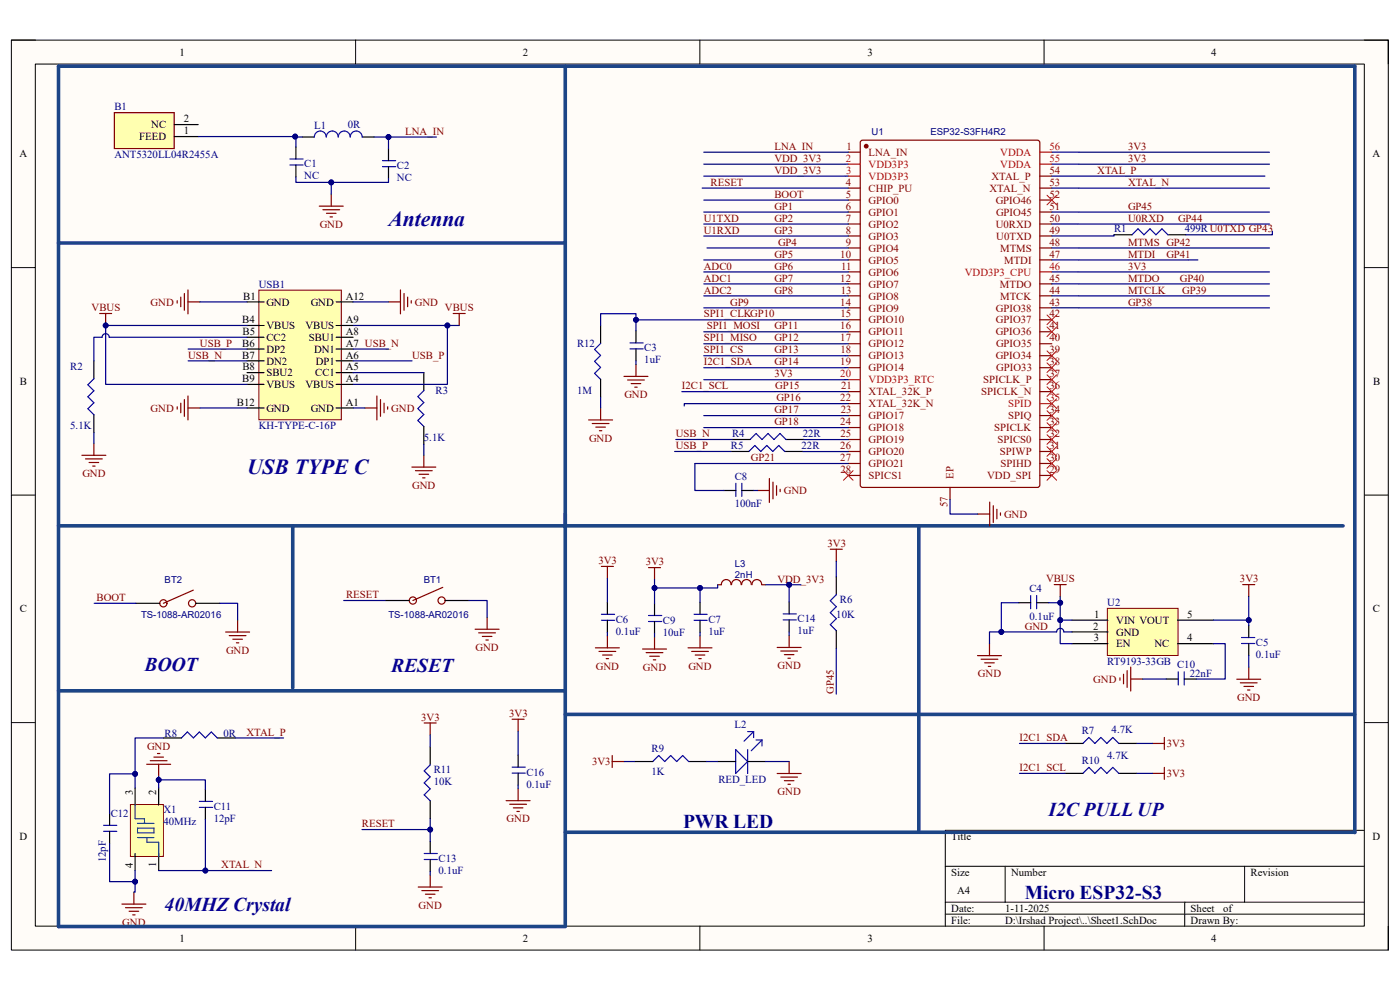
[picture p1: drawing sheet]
<svg xmlns="http://www.w3.org/2000/svg" width="297mm" height="210mm" viewBox="0 0 297 210" stroke-linecap="round" stroke-linejoin="round" font-family="sans-serif">
<path d="M2.4 8.5h292.1v193h-292.1z" fill-rule="evenodd" fill="#fffcf8"/>
<path d="M2.4 8.5h292.1v193h-292.1z" fill="none" stroke="#000" stroke-width=".21"/>
<path d="M7.5 13.6h281.9v182.9h-281.9z" fill-rule="evenodd" fill="#fffcf8"/>
<g fill="none" stroke="#000" stroke-width=".21">
<path d="M2.4 8.5h5.1M7.5 13.6h281.9v182.9h-281.9zM75.4 8.5v5.1M148.5 8.5v5.1M221.5 8.5v5.1M289.4 8.5h5.1v5.1M2.4 56.8h5.1M289.4 56.8h5.1M2.4 105h5.1M289.4 105h5.1M2.4 153.3h5.1M289.4 153.3h5.1"/>
<path d="M289.4 176.1h-88.9v20.4M75.4 196.5v5M148.5 196.5v5M200.5 183.8h88.9M200.5 191.4h88.9M200.5 193.9h88.9M213.2 183.8v7.6M221.5 196.5v5M251.3 191.4v5.1M264 183.8v7.6M294.5 196.5v5"/>
</g>
<path d="M182.6 30l.4-.3h37.1l.4 .3 .1 72.9-.3 .4-37.3 .1-.4-.3z" fill="none" stroke="#800" stroke-width=".25"/>
<circle cx="183.8" cy="31" r=".38" fill="#800"/>
<g fill="none" stroke="#800" stroke-width=".25">
<path d="M180 32.3h2.5M180 39.9h2.5M220.6 39.9h2.5M220.6 37.4h2.5M180 42.4h2.5M180 45h2.5M180 47.5h2.5M180 50.1h2.5M180 52.6h2.5M180 55.1h2.5M180 57.7h2.5M220.6 42.4h2.5"/>
<path d="M220.6 45h2.5M220.6 47.5h2.5M220.6 50.1h2.5M220.6 52.6h2.5M220.6 55.1h2.5M180 60.2h2.5M180 62.8h2.5M180 65.3h2.5M180 67.8h2.5M180 70.4h2.5M180 72.9h2.5M180 75.5h2.5"/>
<path d="M180 78h2.5M220.6 60.2h2.5M220.6 62.8h2.5M220.6 65.3h2.5M220.6 67.8h2.5M220.6 70.4h2.5M220.6 72.9h2.5M220.6 75.5h2.5M220.6 78h2.5M180 83.1h2.5M180 85.6h2.5M180 88.2h2.5"/>
<path d="M180 90.7h2.5M180 93.2h2.5M180 95.8h2.5M180 98.3h2.5M220.6 83.1h2.5M220.6 88.2h2.5M220.6 90.7h2.5M220.6 93.2h2.5M220.6 95.8h2.5M220.6 98.3h2.5M220.6 80.5h2.5M180 100.9h2.5"/>
<path d="M201.5 103.4v2.5M220.6 100.9h2.5M41 125.2l-6.3 2.8M93.9 124.6l-6.3 2.8"/>
<circle cx="183.8" cy="31" r=".38"/>
<circle cx="34.7" cy="128" r=".76"/>
<circle cx="40.8" cy="128" r=".76"/>
<circle cx="87.6" cy="127.4" r=".76"/>
<circle cx="93.7" cy="127.4" r=".76"/>
</g>
<path d="M180 34.8h2.5M180 37.4h2.5M220.6 34.8h2.5M220.6 32.3h2.5M220.6 57.7h2.5M180 80.5h2.5M220.6 85.6h2.5" fill="none" stroke="#f00" stroke-width=".25"/>
<g fill="none" stroke="#00f" stroke-width=".25">
<path d="M61.5 35h2.8M61.5 33.7h2.8M66.7 29.1a1.27 1.27 0 0 1 1.3-1.3 1.27 1.27 0 0 1 1.2 1.3 1.27 1.27 0 0 1 1.3-1.3 1.27 1.27 0 0 1 1.3 1.3 1.27 1.27 0 0 1 1.2-1.3 1.27 1.27 0 0 1 1.3 1.3 1.27 1.27 0 0 1 1.3-1.3 1.27 1.27 0 0 1 1.2 1.3M81.1 35.4h2.8M81.1 34.1h2.8M158.9 95.8l1.2-1.3 1.3 1.3 1.3-1.3 1.3 1.3 1.2-1.3 1.3 1.3M159.1 93.2l1.3-1.2 1.3 1.2 1.2-1.2 1.3 1.2 1.3-1.2 1.2 1.2M127.6 131.6h2.8M127.6 130.3h2.8M137.6 131.8h2.8M137.6 130.6h2.8M147.2 131.6h2.8"/>
<path d="M147.2 130.3h2.8M229.7 157.7l1.3-1.3 1.3 1.3 1.3-1.3 1.2 1.3 1.3-1.3 1.3 1.3M91.3 162.3l-1.3 1.2 1.3 1.3-1.3 1.3 1.3 1.2-1.3 1.3 1.3 1.3M229.7 164.1l1.3-1.3 1.3 1.3 1.3-1.3 1.2 1.3 1.3-1.3 1.3 1.3M90 182.3h2.8M90 181.1h2.8"/>
</g>
<g fill="none" stroke="#000" stroke-width=".25">
<path d="M62.8 31.2v2.5M62.8 35v2.5M64.1 29.1h2.6M76.8 29.1h2.6M82.4 31.5v2.6M82.4 35.4v2.5M155.1 95.8h3.8M155.3 93.2h3.8M166.5 95.8h3.8M166.7 93.2h3.9M28.8 128h5.1M41.5 128h5.1"/>
<path d="M81.7 127.4h5.1M94.4 127.4h5.1M128.9 127.8v2.5M128.9 131.6v2.5M138.9 128v2.6M138.9 131.8v2.6M148.5 127.8v2.5M148.5 131.6v2.5M91.3 158.5v3.8M225.9 157.7h3.8M237.4 157.7h3.8M91.3 169.9v3.8"/>
<path d="M91.3 178.5v2.6M225.9 164.1h3.8M237.4 164.1h3.8M91.3 182.3v2.6"/>
</g>
<g fill="none" stroke="#800000" stroke-width=".25">
<path d="M67.7 43.7h5.1M68.5 44.5h3.6M69.3 45.3h2M70 46h.5M70.3 41.2v2.5M47.9 134.1h5M48.6 134.8h3.6M49.4 135.6h2M50.2 136.4h.5M50.4 131.5v2.6M100.8 133.5h5.1M101.6 134.2h3.5"/>
<path d="M102.3 135h2.1M103.1 135.8h.5M103.3 130.9v2.6M126.3 137.4h5.1M127.1 138.2h3.5M127.6 120.2h2.5M127.8 139h2.1M128.6 139.7h.5M128.9 120.2v2.5M128.9 134.9v2.5M136.3 137.7h5.1M137.1 138.5h3.5"/>
<path d="M137.6 120.4h2.5M137.8 139.2h2.1M138.6 140h.5M138.9 120.4v2.6M138.9 135.1v2.6M146 137.4h5.1M146.7 138.2h3.6M147.5 139h2M148.3 139.7h.5M148.5 134.9v2.5M33.4 159.9h.5M90 153.4h2.5"/>
<path d="M91.3 153.4v2.5M244.5 157.7h2.5M247 156.4v2.6M31.1 162.1h5.1M31.9 161.4h3.5M32.6 160.6h2.1M33.7 162.1v2.6M244.5 164.1h2.5M247 162.8v2.5M88.7 188.2h5.1M89.5 188.9h3.5M90.3 189.7h2"/>
<path d="M91 190.5h.5M91.3 185.6v2.6"/>
</g>
<path d="M119.9 14v182.4" fill="none" stroke="#1c4587" stroke-width=".76"/>
<path d="M27.7 170.7h7v11h-7z" fill-rule="evenodd" fill="#ffffb0"/>
<path d="M27.7 170.7h7v11h-7z" fill="none" stroke="#800000" stroke-width=".21"/>
<path d="M34.7 156.5h3.8M46.1 156.5h3.8M23.3 172.6v2.5M23.3 176.4v2.5M28.7 167.2v3.6M33.7 167.2v3.6M43.6 167.5v2.5M43.6 171.3v2.5M28.7 181.1v3.6M33.7 181.1v3.6" fill="none" stroke="#000" stroke-width=".25"/>
<path d="M28.7 170.7v3h2v1M29.2 175.7h3.5v1h-3.5zM29.2 174.7h3.5M29.2 177.7h3.5M31.2 177.7v1h2.5v3" fill="none" stroke="#1c4587" stroke-width=".25"/>
<path d="M38.5 156.5l1.3-1.2 1.2 1.2 1.3-1.2 1.3 1.2 1.2-1.2 1.3 1.2M22 176.4h2.8M22 175.1h2.8M42.3 171.3h2.8M42.3 170h2.8" fill="none" stroke="#00f" stroke-width=".25"/>
<path d="M25.9 191.8h5M26.6 192.6h3.6M27.4 193.3h2M28.2 194.1h.5M28.4 189.3v2.5" fill="none" stroke="#800000" stroke-width=".25"/>
<path d="M12.4 14h275v162.6M119.6 111.5h165.3M119.9 151.6h167.5M119.9 176.6h167.5" fill="none" stroke="#1c4587" stroke-width=".76"/>
<path d="M24.3 23.9h12.7v7.6h-12.7z" fill-rule="evenodd" fill="#ffffb0"/>
<path d="M24.3 23.9h12.7v7.6h-12.7z" fill="none" stroke="#800000" stroke-width=".25"/>
<path d="M37 29h5M37 26.4h5M236.3 49.8h3.9M247.8 49.8h3.8" fill="none" stroke="#000" stroke-width=".25"/>
<path d="M240.2 49.8l1.2-1.3 1.3 1.3 1.3-1.3 1.2 1.3 1.3-1.3 1.3 1.3" fill="none" stroke="#00f" stroke-width=".25"/>
<path d="M54.9 61.5h17.5v27.5h-17.5z" fill-rule="evenodd" fill="#ffffb0"/>
<path d="M54.9 61.5h17.5v27.5h-17.5z" fill="none" stroke="#800000" stroke-width=".21"/>
<g fill="none" stroke="#000" stroke-width=".25">
<path d="M52.4 64h3.6M52.4 69h3.6M52.4 71.5h3.6M52.4 74h3.6M52.4 76.5h3.6M52.4 79h3.6M71.3 64h3.6M71.3 69h3.6M71.3 71.5h3.6M71.3 74h3.6M71.3 76.5h3.6M71.3 79h3.6"/>
<path d="M52.4 81.5h3.6M52.4 86.5h3.6M71.3 81.5h3.6M71.3 86.5h3.6"/>
</g>
<g fill="none" stroke="#800000" stroke-width=".25">
<path d="M21.1 66.5h2.6M22.4 66.5v2.5M37.6 63.8v.5M38.4 63v2.1M39.1 62.3v3.5M39.9 64h2.5M39.9 61.5v5.1M82.4 64h2.6M85 61.5v5.1M85.7 62.3v3.5M86.5 63v2.1M87.2 63.8v.5"/>
<path d="M96.1 66.5h2.6M97.4 66.5v2.5M37.6 86.3v.5M38.4 85.5v2.1M39.1 84.8v3.5M39.9 86.5h2.5M39.9 84v5.1M77.4 86.5h2.6M80 84v5.1M80.7 84.8v3.5M81.5 85.5v2.1M82.2 86.3v.5"/>
</g>
<circle cx="22.4" cy="69" r=".51" fill="#000080"/>
<circle cx="22.4" cy="69" r=".51" fill="none" stroke="#000080" stroke-width=".21"/>
<g fill="none" stroke="#00f" stroke-width=".25">
<path d="M19.9 80.4l-1.3 1.2 1.3 1.3-1.3 1.3 1.3 1.2M19.9 85.4l-1.3 1.3 1.3 1.3M89.9 82.9l-1.3 1.2 1.3 1.3-1.3 1.3 1.3 1.2-1.3 1.3 1.3 1.3M177.4 126.2l-1.3 1.2 1.3 1.3-1.3 1.3 1.3 1.2-1.3 1.3 1.3 1.3M156.1 159l2.5 2.5-2.5 2.6zM158.6 159v5.1M158.6 155.2h1.3M159.9 155.2l-2 2M159.9 155.2v1.3M160.4 157h1.3M161.7 157l-2.3 2.3M161.7 157v1.2"/>
<path d="M138.5 161.5l1.3-1.2 1.2 1.2 1.3-1.2 1.3 1.2 1.2-1.2 1.3 1.2"/>
</g>
<path d="M19.9 76.5v3.9M89.9 79v3.9M19.9 88v3.8M89.9 90.5v3.8M177.4 122.4v3.8M177.4 133.8v3.8M134.7 161.5h3.8M146.1 161.5h3.8M152.3 161.5h3.8M158.6 161.5h3.8" fill="none" stroke="#000" stroke-width=".25"/>
<g fill="none" stroke="#800000" stroke-width=".25">
<path d="M17.4 96.6h5.1M18.1 97.4h3.6M18.9 98.1h2M19.7 98.9h.5M19.9 94v2.6M87.4 99.1h5.1M88.1 99.8h3.6M89.9 96.5v2.6M88.9 100.6h2M89.7 101.4h.5M176.1 116.5h2.6M177.4 116.5v2.6"/>
<path d="M129.9 160.3v2.5M129.9 161.5h2.5"/>
</g>
<path d="M222.1 77l2.1 2M222.1 74.4l2.1 2.1M224.2 77l-2.1 2M224.2 74.4l-2.1 2.1M178.9 99.8l2.1 2.1M181 99.8l-2.1 2.1" fill="none" stroke="#f00" stroke-width=".21"/>
<path d="M234.9 129.1h15v10h-15z" fill-rule="evenodd" fill="#ffffb0"/>
<path d="M234.9 129.1h15v10h-15z" fill="none" stroke="#800000" stroke-width=".21"/>
<g fill="none" stroke="#000" stroke-width=".25">
<path d="M127.4 69v3.9M134.9 70.2v2.5M134.9 74v2.5M127.4 80.5v3.8M153.6 104.1h2.5M157.4 104.1h2.5M167.4 127.7v2.5M167.4 131.5v2.5M216.1 127.9h2.6M219.9 127.9h2.6M227.4 131.6h7.6M227.4 134h7.6"/>
<path d="M227.4 136.5h7.6M249.8 131.6h7.6M249.8 136.5h7.6M264.9 132.7v2.5M264.9 136.5v2.6M247.4 144h2.6M251.2 144h2.6M109.9 160.2v2.5M109.9 164v2.5"/>
</g>
<g fill="none" stroke="#00f" stroke-width=".25">
<path d="M127.4 72.9l-1.3 1.2 1.3 1.3-1.3 1.3 1.3 1.2-1.3 1.3 1.3 1.3M133.7 74h2.7M133.7 72.7h2.7M156.1 102.5v2.8M157.4 102.5v2.8M166.1 131.5h2.8M166.1 130.2h2.8M218.7 126.3v2.8M219.9 126.3v2.8M263.4 135.2h2.8M263.4 136.5h2.8M250 142.5v2.8"/>
<path d="M251.2 142.5v2.8M108.6 164h2.8M108.6 162.7h2.8"/>
</g>
<g fill="none" stroke="#800000" stroke-width=".25">
<path d="M132.4 79.9h5.1M134.9 77.3v2.6M124.9 89.1h5.1M125.6 89.8h3.6M126.4 90.6h2M127.2 91.4h.5M127.4 86.5v2.6M133.1 80.6h3.6M133.9 81.4h2M134.7 82.1h.5M160.7 104.1h2.5M163.2 101.5v5.1"/>
<path d="M164 102.3v3.5M164.7 103v2.1M165.5 103.8v.5M207.4 109.1h2.6M210 106.5v5.1M210.7 107.3v3.5M211.5 108v2.1M212.2 108.8v.5M164.9 137.4h5.1M165.6 138.1h3.6M166.4 138.9h2M167.2 139.6h.5"/>
<path d="M167.4 134.8v2.6M207.4 139.1h5.1M208.1 139.8h3.6M209.9 136.5v2.6M223.7 124h2.5M224.9 124v2.6M263.7 124h2.5M264.9 124v2.6M108.6 152.6h2.6M109.9 152.6v2.5M208.9 140.6h2M209.7 141.4h.5"/>
<path d="M237.6 143.8v.5M238.4 143v2.1M239.1 142.3v3.5M239.9 141.5v5.1M239.9 144h2.5M262.4 144.1h5.1M263.1 144.9h3.6M263.9 145.6h2M264.7 146.4h.5M264.9 141.6v2.5M107.4 169.9h5.1M108.1 170.6h3.6"/>
<path d="M108.9 171.4h2M109.7 172.1h.5M109.9 167.3v2.6M164.9 164.1h5.1M165.6 164.9h3.6M166.4 165.6h2M167.2 166.4h.5M167.4 161.5v2.6"/>
</g>
<path d="M12.4 14v182.6h107.5M12.4 51.5h107.5M62.1 111.5v34.4M119.9 109v2.5h-107.5M194.9 111.5v65.1M12.4 146.5h107.5" fill="none" stroke="#1c4587" stroke-width=".76"/>
<path d="M152.3 124h.7M153.1 124a1.01 1.01 0 0 1 1-1.1 1.01 1.01 0 0 1 1 1.1M155.2 124a1.01 1.01 0 0 1 1-1.1 1.01 1.01 0 0 1 1 1.1M157.4 124a1.01 1.01 0 0 1 1-1.1 1.01 1.01 0 0 1 1 1.1M159.5 124a1.01 1.01 0 0 1 1.1-1.1 1.01 1.01 0 0 1 1 1.1M161.7 124h.7" fill="none" stroke="#800" stroke-width=".25"/>
<g fill="none" stroke="#f00" stroke-width=".21">
<path d="M222.1 41.4l2.1 2.1M224.2 41.4l-2.1 2.1M222.1 66.8l2.1 2.1M222.1 69.4l2.1 2M222.1 79.5l2.1 2.1M224.2 66.8l-2.1 2.1M224.2 69.4l-2.1 2M224.2 79.5l-2.1 2.1M222.1 82.1l2.1 2M222.1 84.6l2.1 2M222.1 87.1l2.1 2.1M222.1 89.7l2.1 2"/>
<path d="M222.1 92.2l2.1 2.1M222.1 94.8l2.1 2M222.1 97.3l2.1 2M222.1 99.8l2.1 2.1M224.2 82.1l-2.1 2M224.2 84.6l-2.1 2M224.2 87.1l-2.1 2.1M224.2 89.7l-2.1 2M224.2 92.2l-2.1 2.1M224.2 94.8l-2.1 2M224.2 97.3l-2.1 2M224.2 99.8l-2.1 2.1"/>
</g>
<path d="M70.3 38.7v2.5M180 42.4h-30.7M180 45h-30.7M180 47.5h-30.7M180 50.1h-30.7M180 55.1h-30.7M180 57.7h-30.7M143.1 95.8h12M143.4 93.2h11.9" fill="none" stroke="#000080" stroke-width=".25"/>
<circle cx="70.3" cy="38.7" r=".51" fill="#000080"/>
<circle cx="70.3" cy="38.7" r=".51" fill="none" stroke="#000080" stroke-width=".21"/>
<path d="M62.6 29l1.5 .1" fill="none" stroke="#000080" stroke-width=".25"/>
<circle cx="62.6" cy="29" r=".51" fill="#000080"/>
<circle cx="62.6" cy="29" r=".51" fill="none" stroke="#000080" stroke-width=".21"/>
<path d="M20 128h8.8M46.6 128h3.8v3.5M72.9 127.4h8.8M99.5 127.4h3.8v3.5M91.3 155.9v2.6M76.8 176h14.5M91.3 184.9v.7" fill="none" stroke="#000080" stroke-width=".25"/>
<circle cx="91.3" cy="176" r=".51" fill="#000080"/>
<circle cx="91.3" cy="176" r=".51" fill="none" stroke="#000080" stroke-width=".21"/>
<path d="M128.9 122.7v5.1M128.9 134.1v.8M138.9 124.7h9.6v3.1M138.9 134.4v.7M148.5 134.1v.8" fill="none" stroke="#000080" stroke-width=".25"/>
<circle cx="148.5" cy="124.7" r=".51" fill="#000080"/>
<circle cx="148.5" cy="124.7" r=".51" fill="none" stroke="#000080" stroke-width=".21"/>
<circle cx="138.9" cy="124.7" r=".51" fill="#000080"/>
<circle cx="138.9" cy="124.7" r=".51" fill="none" stroke="#000080" stroke-width=".21"/>
<path d="M216.3 157.7h9.6M241.2 157.7h3.3M28.7 164.2h-5.5v8.4M216.3 164.1h9.6M241.2 164.1h3.3" fill="none" stroke="#000080" stroke-width=".25"/>
<circle cx="28.7" cy="164.2" r=".51" fill="#000080"/>
<circle cx="28.7" cy="164.2" r=".51" fill="none" stroke="#000080" stroke-width=".21"/>
<path d="M23.3 178.9v8.1h5.4" fill="none" stroke="#000080" stroke-width=".25"/>
<circle cx="28.7" cy="187" r=".51" fill="#000080"/>
<circle cx="28.7" cy="187" r=".51" fill="none" stroke="#000080" stroke-width=".21"/>
<path d="M33.7 165.4h9.9v2.1" fill="none" stroke="#000080" stroke-width=".25"/>
<circle cx="33.7" cy="165.4" r=".51" fill="#000080"/>
<circle cx="33.7" cy="165.4" r=".51" fill="none" stroke="#000080" stroke-width=".21"/>
<path d="M49.9 156.5h10.3M33.7 184.7h9.9" fill="none" stroke="#000080" stroke-width=".25"/>
<circle cx="43.6" cy="184.7" r=".51" fill="#000080"/>
<circle cx="43.6" cy="184.7" r=".51" fill="none" stroke="#000080" stroke-width=".21"/>
<path d="M43.6 173.8v10.9h14" fill="none" stroke="#000080" stroke-width=".25"/>
<circle cx="43.6" cy="184.7" r=".51" fill="#000080"/>
<circle cx="43.6" cy="184.7" r=".51" fill="none" stroke="#000080" stroke-width=".21"/>
<g fill="none" stroke="#000080" stroke-width=".25">
<path d="M149 39.9h31M180 32.3h-30.7M180 34.8h-30.7M180 37.4h-30.7M223.1 32.3h46.2M223.1 34.8h46.2M223.1 39.9h46.2M223.1 37.4h45.3M223.1 45h46.2M223.1 47.5h46.2M223.1 52.6h46.2M223.1 55.1h31"/>
<path d="M223.1 57.7h46.2M236.3 49.8v.3h-13.2M269.9 49.1v.7h-18.3M39.9 74h12.5M39.9 76.5h12.5M42.4 64h10M74.9 64h7.5M74.9 74h7.5M94.9 69v12.5h-20M180 60.2h-30.7M180 62.8h-30.7M180 65.3h-30.7"/>
<path d="M180 70.4h-30.7M180 72.9h-30.7M180 75.5h-30.7M180 78h-30.7M223.1 60.2h46.2M223.1 62.8h46.2M223.1 65.3h46.2M42.4 86.5h10M74.9 86.5h2.5M170.3 95.8h9.7M170.6 93.2h9.4M180 80.5h-30.7"/>
<path d="M180 85.6h-34.8v.5M180 88.2h-30.7M180 90.7h-30.7"/>
</g>
<circle cx="94.9" cy="69" r=".51" fill="#000080"/>
<circle cx="94.9" cy="69" r=".51" fill="none" stroke="#000080" stroke-width=".21"/>
<path d="M52.4 69h-30v12.5h30" fill="none" stroke="#000080" stroke-width=".25"/>
<circle cx="22.4" cy="69" r=".51" fill="#000080"/>
<circle cx="22.4" cy="69" r=".51" fill="none" stroke="#000080" stroke-width=".21"/>
<path d="M42 29h20.8v2.2M52.4 71.5h-29.2a.76 .76 0 0 0-.8-.7 .76 .76 0 0 0-.7 .7h-1.8v5M74.9 79h15M19.9 91.8v2.2M89.9 94.3v2.2M132.4 161.5h2.3M149.9 161.5h2.4" fill="none" stroke="#000080" stroke-width=".25"/>
<circle cx="62.6" cy="29" r=".51" fill="#000080"/>
<circle cx="62.6" cy="29" r=".51" fill="none" stroke="#000080" stroke-width=".21"/>
<path d="M79.4 29.1h13.2" fill="none" stroke="#000080" stroke-width=".25"/>
<circle cx="82.4" cy="29.1" r=".51" fill="#000080"/>
<circle cx="82.4" cy="29.1" r=".51" fill="none" stroke="#000080" stroke-width=".21"/>
<path d="M62.8 37.5v1.2h19.6v-.8" fill="none" stroke="#000080" stroke-width=".25"/>
<circle cx="70.3" cy="38.7" r=".51" fill="#000080"/>
<circle cx="70.3" cy="38.7" r=".51" fill="none" stroke="#000080" stroke-width=".21"/>
<path d="M28.7 184.7v4.6h-.3" fill="none" stroke="#000080" stroke-width=".25"/>
<circle cx="28.7" cy="187" r=".51" fill="#000080"/>
<circle cx="28.7" cy="187" r=".51" fill="none" stroke="#000080" stroke-width=".21"/>
<path d="M34.7 156.5h-6v10.7" fill="none" stroke="#000080" stroke-width=".25"/>
<circle cx="28.7" cy="164.2" r=".51" fill="#000080"/>
<circle cx="28.7" cy="164.2" r=".51" fill="none" stroke="#000080" stroke-width=".21"/>
<path d="M33.7 164.7v2.5" fill="none" stroke="#000080" stroke-width=".25"/>
<circle cx="33.7" cy="165.4" r=".51" fill="#000080"/>
<circle cx="33.7" cy="165.4" r=".51" fill="none" stroke="#000080" stroke-width=".21"/>
<path d="M150 52.6h30M180 83.1h-35.3M177.4 119.1v3.3M138.9 123v5M177.4 137.6v9.6" fill="none" stroke="#000080" stroke-width=".25"/>
<circle cx="138.9" cy="124.7" r=".51" fill="#000080"/>
<circle cx="138.9" cy="124.7" r=".51" fill="none" stroke="#000080" stroke-width=".21"/>
<path d="M216.1 127.9h-3.7v6.1" fill="none" stroke="#000080" stroke-width=".25"/>
<circle cx="212.4" cy="134" r=".51" fill="#000080"/>
<circle cx="212.4" cy="134" r=".51" fill="none" stroke="#000080" stroke-width=".21"/>
<path d="M224.9 127.9v3.7h2.5" fill="none" stroke="#000080" stroke-width=".25"/>
<circle cx="224.9" cy="131.6" r=".51" fill="#000080"/>
<circle cx="224.9" cy="131.6" r=".51" fill="none" stroke="#000080" stroke-width=".21"/>
<circle cx="224.9" cy="127.9" r=".51" fill="#000080"/>
<circle cx="224.9" cy="127.9" r=".51" fill="none" stroke="#000080" stroke-width=".21"/>
<path d="M224.9 126.6v1.3h-2.4" fill="none" stroke="#000080" stroke-width=".25"/>
<circle cx="224.9" cy="127.9" r=".51" fill="#000080"/>
<circle cx="224.9" cy="127.9" r=".51" fill="none" stroke="#000080" stroke-width=".21"/>
<path d="M257.4 131.6h7.5v1.1" fill="none" stroke="#000080" stroke-width=".25"/>
<circle cx="264.9" cy="131.6" r=".51" fill="#000080"/>
<circle cx="264.9" cy="131.6" r=".51" fill="none" stroke="#000080" stroke-width=".21"/>
<path d="M264.9 126.6v5" fill="none" stroke="#000080" stroke-width=".25"/>
<circle cx="264.9" cy="131.6" r=".51" fill="#000080"/>
<circle cx="264.9" cy="131.6" r=".51" fill="none" stroke="#000080" stroke-width=".21"/>
<path d="M224.9 131.6v4.9h2.5M257.4 136.5h2.5v7.5h-6.1M264.9 139.1v2.5M242.4 144h5" fill="none" stroke="#000080" stroke-width=".25"/>
<circle cx="224.9" cy="131.6" r=".51" fill="#000080"/>
<circle cx="224.9" cy="131.6" r=".51" fill="none" stroke="#000080" stroke-width=".21"/>
<path d="M82.4 29.1v2.4" fill="none" stroke="#000080" stroke-width=".25"/>
<circle cx="82.4" cy="29.1" r=".51" fill="#000080"/>
<circle cx="82.4" cy="29.1" r=".51" fill="none" stroke="#000080" stroke-width=".21"/>
<path d="M201.5 105.9v3.2h5.9M152.3 124v.7h-3.8" fill="none" stroke="#000080" stroke-width=".25"/>
<circle cx="148.5" cy="124.7" r=".51" fill="#000080"/>
<circle cx="148.5" cy="124.7" r=".51" fill="none" stroke="#000080" stroke-width=".21"/>
<path d="M162.4 124h7.5" fill="none" stroke="#000080" stroke-width=".25"/>
<circle cx="167.4" cy="124" r=".51" fill="#000080"/>
<circle cx="167.4" cy="124" r=".51" fill="none" stroke="#000080" stroke-width=".21"/>
<path d="M167.4 124v3.7M167.4 134v.8" fill="none" stroke="#000080" stroke-width=".25"/>
<circle cx="167.4" cy="124" r=".51" fill="#000080"/>
<circle cx="167.4" cy="124" r=".51" fill="none" stroke="#000080" stroke-width=".21"/>
<path d="M134.9 76.5v.8M180 67.8h-45.1M127.4 84.3v2.2M147.4 98.3v5.8h6.2M159.9 104.1h.8M109.9 155.1v5.1M109.9 166.5v.8M162.4 161.5h5" fill="none" stroke="#000080" stroke-width=".25"/>
<circle cx="134.9" cy="67.8" r=".51" fill="#000080"/>
<circle cx="134.9" cy="67.8" r=".51" fill="none" stroke="#000080" stroke-width=".21"/>
<path d="M74.9 69h22.5M74.9 76.5h12.5" fill="none" stroke="#000080" stroke-width=".25"/>
<circle cx="94.9" cy="69" r=".51" fill="#000080"/>
<circle cx="94.9" cy="69" r=".51" fill="none" stroke="#000080" stroke-width=".21"/>
<path d="M91.3 173.7v4.8" fill="none" stroke="#000080" stroke-width=".25"/>
<circle cx="91.3" cy="176" r=".51" fill="#000080"/>
<circle cx="91.3" cy="176" r=".51" fill="none" stroke="#000080" stroke-width=".21"/>
<path d="M127.4 69v-2.5h7.5v3.7" fill="none" stroke="#000080" stroke-width=".25"/>
<circle cx="134.9" cy="67.8" r=".51" fill="#000080"/>
<circle cx="134.9" cy="67.8" r=".51" fill="none" stroke="#000080" stroke-width=".21"/>
<path d="M227.4 134h-1.7a.76 .76 0 0 0-.8-.7 .76 .76 0 0 0-.7 .7h-14.3v2.5" fill="none" stroke="#000080" stroke-width=".25"/>
<circle cx="212.4" cy="134" r=".51" fill="#000080"/>
<circle cx="212.4" cy="134" r=".51" fill="none" stroke="#000080" stroke-width=".21"/>
<path d="M180 98.3h-32.6" fill="none" stroke="#000080" stroke-width=".25"/>
<g font-size="4.6" fill="#0c0087">
<text x="82.4" y="48">Antenna</text>
<text x="52.4" y="100.5">USB TYPE C</text>
</g>
<g font-size="4.1" fill="#0c0087">
<text x="30.6" y="142.2">BOOT</text>
<text x="83" y="142.5">RESET</text>
<text x="222.4" y="173.1">I2C PULL UP</text>
<text x="34.9" y="193.2">40MHZ Crystal</text>
</g>
<g font-size="4.1" fill="#000080">
<text x="144.9" y="175.7">PWR LED</text>
<text x="217.4" y="190.7">Micro ESP32-S3</text>
</g>
<g font-size="2.3">
<text x="38.1" y="11.8">1</text>
<text x="110.9" y="11.8">2</text>
<text x="184" y="11.8">3</text>
<text x="256.9" y="11.8">4</text>
<text x="29.5" y="29.8">FEED</text>
<text x="32.1" y="27.2">NC</text>
<text x="39" y="28.5">1</text>
<text x="39" y="26">2</text>
<text x="4.1" y="33.4">A</text>
<text x="291.2" y="33.4">A</text>
<text x="51.6" y="63.5">B1</text>
<text x="56.5" y="64.8">GND</text>
<text x="65.9" y="64.8">GND</text>
<text x="73.4" y="63.5">A12</text>
<text x="51.4" y="68.5">B4</text>
<text x="51.5" y="71">B5</text>
<text x="56.5" y="69.8">VBUS</text>
<text x="64.8" y="69.8">VBUS</text>
<text x="73.4" y="71">A8</text>
<text x="73.4" y="68.5">A9</text>
<text x="51.4" y="73.6">B6</text>
<text x="51.4" y="76.1">B7</text>
<text x="56.5" y="72.3">CC2</text>
<text x="56.5" y="74.8">DP2</text>
<text x="56.5" y="77.3">DN2</text>
<text x="65.5" y="72.3">SBU1</text>
<text x="66.6" y="74.8">DN1</text>
<text x="67" y="77.3">DP1</text>
<text x="73.4" y="76.1">A6</text>
<text x="73.4" y="73.6">A7 USB_N</text>
<text x="4.2" y="81.7">B</text>
<text x="51.4" y="81.1">B9</text>
<text x="51.4" y="78.6">B8</text>
<text x="56.5" y="79.8">SBU2</text>
<text x="56.5" y="82.3">VBUS</text>
<text x="64.8" y="82.3">VBUS</text>
<text x="66.9" y="79.8">CC1</text>
<text x="73.4" y="81.1">A4</text>
<text x="73.4" y="78.6">A5</text>
<text x="291.3" y="81.7">B</text>
<text x="50.2" y="86.1">B12</text>
<text x="56.5" y="87.3">GND</text>
<text x="65.9" y="87.3">GND</text>
<text x="73.4" y="86.1">A1</text>
<text x="4.2" y="129.9">C</text>
<text x="232.2" y="131.1">1</text>
<text x="251.8" y="131.1">5</text>
<text x="291.3" y="129.9">C</text>
<text x="231.9" y="133.6">2</text>
<text x="232.1" y="136.1">3</text>
<text x="236.8" y="132.3">VIN VOUT</text>
<text x="236.8" y="134.8">GND</text>
<text x="236.8" y="137.3">EN</text>
<text x="244.9" y="137.3">NC</text>
<text x="251.8" y="136.1">4</text>
<text x="28.2" y="168.7" transform="rotate(-90 28.2 168.7)">3</text>
<text x="33.1" y="168.7" transform="rotate(-90 33.1 168.7)">2</text>
<text x="4.1" y="178.2">D</text>
<text x="201.8" y="178.2">Title</text>
<text x="291.2" y="178.2">D</text>
<text x="28.2" y="184.2" transform="rotate(-90 28.2 184.2)">4</text>
<text x="33.1" y="184" transform="rotate(-90 33.1 184)">1</text>
<text x="201.8" y="185.8">Size</text>
<text x="214.5" y="185.8">Number</text>
<text x="265.3" y="185.8">Revision</text>
<text x="203.1" y="189.6">A4</text>
<text x="201.8" y="193.4">Date:</text>
<text x="201.8" y="196">File:</text>
<text x="213.2" y="196">D:\Irshad Project\..\Sheet1.SchDoc</text>
<text x="213.2" y="193.4">1-11-2025</text>
<text x="252.6" y="193.4">Sheet</text>
<text x="252.6" y="196">Drawn By:</text>
<text x="259.5" y="193.4">of</text>
<text x="38.1" y="199.8">1</text>
<text x="110.9" y="199.8">2</text>
<text x="184" y="199.8">3</text>
<text x="256.9" y="199.8">4</text>
</g>
<g font-size="2.3" fill="#000080">
<text x="24.3" y="23.4">B1</text>
<text x="66.7" y="27.3">L1</text>
<text x="73.8" y="27.1">0R</text>
<text x="24.3" y="33.6">ANT5320LL04R2455A</text>
<text x="64.6" y="35.5">C1</text>
<text x="84.2" y="35.9">C2</text>
<text x="64.6" y="38.1">NC</text>
<text x="84.2" y="38.4">NC</text>
<text x="236.3" y="49.3">R1</text>
<text x="251.3" y="49.3">499RU0TXD GP43</text>
<text x="54.9" y="61">USB1</text>
<text x="122.4" y="73.6">R12</text>
<text x="136.7" y="74.5">C3</text>
<text x="136.7" y="77.1">1uF</text>
<text x="14.9" y="78.6">R2</text>
<text x="92.4" y="83.6">R3</text>
<text x="122.4" y="83.6">1M</text>
<text x="14.9" y="91.1">5.1K</text>
<text x="54.9" y="91.1">KH-TYPE-C-16P</text>
<text x="89.9" y="93.6">5.1K</text>
<text x="155.1" y="95.3">R5</text>
<text x="155.3" y="92.8">R4</text>
<text x="170.1" y="95.3">22R</text>
<text x="170.3" y="92.8">22R</text>
<text x="155.9" y="101.8">C8</text>
<text x="155.9" y="107.6">100nF</text>
<text x="218.4" y="125.6">C4</text>
<text x="177.4" y="131.1">10K</text>
<text x="178.2" y="128">R6</text>
<text x="218.4" y="131.4">0.1uF</text>
<text x="234.9" y="128.6">U2</text>
<text x="130.6" y="132.1">C6</text>
<text x="130.6" y="134.7">0.1uF</text>
<text x="140.6" y="132.4">C9</text>
<text x="140.6" y="134.9">10uF</text>
<text x="150.3" y="132.1">C7</text>
<text x="150.3" y="134.7">1uF</text>
<text x="169.2" y="132">C14</text>
<text x="169.2" y="134.6">1uF</text>
<text x="266.4" y="137">C5</text>
<text x="234.9" y="141.1">RT9193-33GB</text>
<text x="249.7" y="141.8">C10</text>
<text x="252.4" y="143.6">22nF</text>
<text x="266.4" y="139.6">0.1uF</text>
<text x="155.8" y="154.5">L2</text>
<text x="229.5" y="155.7">R7</text>
<text x="235.8" y="155.4">4.7K</text>
<text x="34.9" y="156.3">R8</text>
<text x="47.4" y="156.3">0R</text>
<text x="138.2" y="159.6">R9</text>
<text x="234.9" y="161.1">4.7K</text>
<text x="92" y="164">R11</text>
<text x="92" y="166.6">10K</text>
<text x="111.7" y="164.5">C16</text>
<text x="111.7" y="167.1">0.1uF</text>
<text x="138.2" y="164.4">1K</text>
<text x="152.4" y="166.1">RED_LED</text>
<text x="229.5" y="162.1">R10</text>
<text x="23.5" y="173.3">C12</text>
<text x="34.7" y="172.5">X1</text>
<text x="45.3" y="171.8">C11</text>
<text x="34.7" y="175">40MHz</text>
<text x="45.3" y="174.3">12pF</text>
<text x="22.5" y="183" transform="rotate(-90 22.5 183)">12pF</text>
<text x="93" y="182.8">C13</text>
<text x="93" y="185.4">0.1uF</text>
</g>
<g font-size="2.3" fill="#800000">
<text x="86" y="28.6">LNA_IN</text>
<text x="164.3" y="31.8">LNA_IN</text>
<text x="164.3" y="34.3">VDD_3V3</text>
<text x="239.3" y="31.8">3V3</text>
<text x="239.3" y="34.3">3V3</text>
<text x="150.7" y="39.4">RESET</text>
<text x="164.3" y="36.9">VDD_3V3</text>
<text x="164.3" y="42">BOOT</text>
<text x="232.8" y="36.9">XTAL_P</text>
<text x="239.3" y="39.4">XTAL_N</text>
<text x="149.3" y="47">U1TXD</text>
<text x="164.3" y="44.5">GP1</text>
<text x="164.3" y="47">GP2</text>
<text x="239.3" y="44.5">GP45</text>
<text x="239.3" y="47">U0RXD</text>
<text x="249.9" y="47">GP44</text>
<text x="67.8" y="48.3">GND</text>
<text x="149.3" y="49.6">U1RXD</text>
<text x="164.3" y="49.6">GP3</text>
<text x="165.1" y="52.1">GP4</text>
<text x="239.3" y="52.1">MTMS GP42</text>
<text x="149.3" y="57.2">ADC0</text>
<text x="149.3" y="59.7">ADC1</text>
<text x="164.3" y="54.7">GP5</text>
<text x="164.3" y="57.2">GP6</text>
<text x="164.3" y="59.7">GP7</text>
<text x="239.3" y="54.7">MTDI</text>
<text x="239.3" y="57.2">3V3</text>
<text x="239.3" y="59.7">MTDO</text>
<text x="247.4" y="54.7">GP41</text>
<text x="250.3" y="59.7">GP40</text>
<text x="19.4" y="66">VBUS</text>
<text x="32" y="64.8">GND</text>
<text x="88" y="64.8">GND</text>
<text x="94.4" y="66">VBUS</text>
<text x="149.3" y="62.3">ADC2</text>
<text x="154.9" y="64.8">GP9</text>
<text x="164.3" y="62.3">GP8</text>
<text x="239.3" y="62.3">MTCLK</text>
<text x="239.3" y="64.8">GP38</text>
<text x="250.8" y="62.3">GP39</text>
<text x="149.3" y="67.4">SPI1_CLKGP10</text>
<text x="150" y="69.9">SPI1_MOSI</text>
<text x="164.3" y="69.9">GP11</text>
<text x="39.9" y="76.1">USB_N</text>
<text x="42.4" y="73.6">USB_P</text>
<text x="87.4" y="76.1">USB_P</text>
<text x="149.3" y="72.4">SPI1_MISO</text>
<text x="149.3" y="75">SPI1_CS</text>
<text x="149.3" y="77.5">I2C1_SDA</text>
<text x="164.3" y="72.4">GP12</text>
<text x="164.3" y="75">GP13</text>
<text x="164.3" y="77.5">GP14</text>
<text x="144.7" y="82.6">I2C1_SCL</text>
<text x="164.3" y="80.1">3V3</text>
<text x="164.5" y="82.6">GP15</text>
<text x="32" y="87.3">GND</text>
<text x="83" y="87.3">GND</text>
<text x="132.5" y="84.5">GND</text>
<text x="164.3" y="87.7">GP17</text>
<text x="164.7" y="85.1">GP16</text>
<text x="125" y="93.7">GND</text>
<text x="143.4" y="92.8">USB_N</text>
<text x="143.4" y="95.3">USB_P</text>
<text x="164.3" y="90.2">GP18</text>
<text x="17.5" y="101.2">GND</text>
<text x="159.3" y="97.8">GP21</text>
<text x="87.5" y="103.7">GND</text>
<text x="166.3" y="104.8">GND</text>
<text x="213" y="109.8">GND</text>
<text x="127" y="119.7">3V3</text>
<text x="137" y="119.9">3V3</text>
<text x="175.6" y="116">3V3</text>
<text x="164.9" y="123.6">VDD_3V3</text>
<text x="221.9" y="123.5">VBUS</text>
<text x="263.1" y="123.5">3V3</text>
<text x="20.5" y="127.5">BOOT</text>
<text x="73.4" y="126.9">RESET</text>
<text x="217.4" y="133.6">GND</text>
<text x="48" y="138.7">GND</text>
<text x="100.9" y="138.1">GND</text>
<text x="126.4" y="142">GND</text>
<text x="136.4" y="142.3">GND</text>
<text x="146" y="142">GND</text>
<text x="165" y="141.9">GND</text>
<text x="207.5" y="143.7">GND</text>
<text x="176.9" y="147.2" transform="rotate(-90 176.9 147.2)">GP45</text>
<text x="231.9" y="144.8">GND</text>
<text x="262.5" y="148.7">GND</text>
<text x="89.4" y="152.9">3V3</text>
<text x="108" y="152.1">3V3</text>
<text x="31.2" y="159.1">GND</text>
<text x="52.3" y="156">XTAL_P</text>
<text x="216.3" y="157.2">I2C1_SDA</text>
<text x="247.5" y="158.5">3V3</text>
<text x="125.6" y="162.3">3V3</text>
<text x="216.3" y="163.6">I2C1_SCL</text>
<text x="247.5" y="164.8">3V3</text>
<text x="165" y="168.7">GND</text>
<text x="76.8" y="175.5">RESET</text>
<text x="107.5" y="174.5">GND</text>
<text x="46.9" y="184.2">XTAL_N</text>
<text x="26" y="196.4">GND</text>
<text x="88.8" y="192.7">GND</text>
</g>
<g font-size="2.3" fill="#f00">
<text x="179.4" y="34.3">2</text>
<text x="184.3" y="35.6">VDD3P3</text>
<text x="212.2" y="35.6">VDDA</text>
<text x="212.2" y="33.1">VDDA</text>
<text x="222.6" y="34.3">55</text>
<text x="222.6" y="31.8">56</text>
<text x="179.5" y="36.9">3</text>
<text x="184.3" y="38.1">VDD3P3</text>
<text x="204.7" y="58.5">VDD3P3_CPU</text>
<text x="222.6" y="57.2">46</text>
<text x="178.3" y="80.1">20</text>
<text x="184.3" y="81.3">VDD3P3_RTC</text>
<text x="213.9" y="86.4">SPID</text>
<text x="222.6" y="85.1">35</text>
</g>
<g font-size="2.3" fill="#800">
<text x="179.6" y="31.8">1</text>
<text x="184.3" y="33.1">LNA_IN</text>
<text x="179.4" y="39.4">4</text>
<text x="179.5" y="42">5</text>
<text x="184.3" y="40.7">CHIP_PU</text>
<text x="209.9" y="40.7">XTAL_N</text>
<text x="210.4" y="38.1">XTAL_P</text>
<text x="222.6" y="42">52</text>
<text x="222.6" y="39.4">53</text>
<text x="222.6" y="36.9">54</text>
<text x="179.4" y="44.5">6</text>
<text x="179.4" y="47">7</text>
<text x="184.3" y="43.2">GPIO0</text>
<text x="184.3" y="45.8">GPIO1</text>
<text x="211.2" y="43.2">GPIO46</text>
<text x="211.3" y="45.8">GPIO45</text>
<text x="222.6" y="47">50</text>
<text x="222.6" y="44.5">51</text>
<text x="179.4" y="52.1">9</text>
<text x="179.5" y="49.6">8</text>
<text x="184.3" y="48.3">GPIO2</text>
<text x="184.3" y="50.8">GPIO3</text>
<text x="184.3" y="53.4">GPIO4</text>
<text x="211.2" y="48.3">U0RXD</text>
<text x="211.4" y="50.8">U0TXD</text>
<text x="212.2" y="53.4">MTMS</text>
<text x="222.6" y="52.1">48</text>
<text x="222.6" y="49.6">49</text>
<text x="178.3" y="54.7">10</text>
<text x="178.3" y="59.7">12</text>
<text x="178.4" y="57.2">11</text>
<text x="184.3" y="55.9">GPIO5</text>
<text x="184.3" y="58.5">GPIO6</text>
<text x="213" y="55.9">MTDI</text>
<text x="222.6" y="59.7">45</text>
<text x="222.6" y="54.7">47</text>
<text x="178.3" y="64.8">14</text>
<text x="178.4" y="62.3">13</text>
<text x="184.3" y="61">GPIO7</text>
<text x="184.3" y="63.5">GPIO8</text>
<text x="212.1" y="61">MTDO</text>
<text x="212.2" y="63.5">MTCK</text>
<text x="222.6" y="64.8">43</text>
<text x="222.6" y="62.3">44</text>
<text x="178.3" y="69.9">16</text>
<text x="178.3" y="67.4">15</text>
<text x="184.3" y="66.1">GPIO9</text>
<text x="184.3" y="68.6">GPIO10</text>
<text x="184.3" y="71.2">GPIO11</text>
<text x="211.2" y="71.2">GPIO36</text>
<text x="211.3" y="68.6">GPIO37</text>
<text x="211.3" y="66.1">GPIO38</text>
<text x="222.6" y="69.9">41</text>
<text x="222.6" y="67.4">42</text>
<text x="178.3" y="72.4">17</text>
<text x="178.3" y="77.5">19</text>
<text x="178.3" y="75">18</text>
<text x="184.3" y="73.7">GPIO12</text>
<text x="184.3" y="76.2">GPIO13</text>
<text x="211.2" y="76.2">GPIO34</text>
<text x="211.3" y="73.7">GPIO35</text>
<text x="222.6" y="77.5">38</text>
<text x="222.6" y="75">39</text>
<text x="222.6" y="72.4">40</text>
<text x="178.4" y="82.6">21</text>
<text x="184.3" y="78.8">GPIO14</text>
<text x="184.3" y="83.9">XTAL_32K_P</text>
<text x="208.2" y="83.9">SPICLK_N</text>
<text x="208.6" y="81.3">SPICLK_P</text>
<text x="211.4" y="78.8">GPIO33</text>
<text x="222.6" y="82.6">36</text>
<text x="222.6" y="80.1">37</text>
<text x="178.3" y="85.1">22</text>
<text x="178.4" y="87.7">23</text>
<text x="184.3" y="86.4">XTAL_32K_N</text>
<text x="184.3" y="88.9">GPIO17</text>
<text x="213.9" y="88.9">SPIQ</text>
<text x="222.6" y="87.7">34</text>
<text x="178.3" y="90.2">24</text>
<text x="178.3" y="95.3">26</text>
<text x="178.3" y="92.8">25</text>
<text x="184.3" y="91.5">GPIO18</text>
<text x="184.3" y="94">GPIO19</text>
<text x="210.9" y="91.5">SPICLK</text>
<text x="211.6" y="94">SPICS0</text>
<text x="222.6" y="95.3">31</text>
<text x="222.6" y="92.8">32</text>
<text x="222.6" y="90.2">33</text>
<text x="178.3" y="97.8">27</text>
<text x="178.3" y="100.4">28</text>
<text x="184.3" y="96.6">GPIO20</text>
<text x="184.3" y="99.1">GPIO21</text>
<text x="184.3" y="101.6">SPICS1</text>
<text x="202.3" y="101.6" transform="rotate(-90 202.3 101.6)">EP</text>
<text x="209.4" y="101.6">VDD_SPI</text>
<text x="212.1" y="96.6">SPIWP</text>
<text x="212.3" y="99.1">SPIHD</text>
<text x="222.6" y="100.4">29</text>
<text x="222.6" y="97.8">30</text>
<text x="201" y="107.6" transform="rotate(-90 201 107.6)">57</text>
</g>
<g font-size="2" fill="#000080">
<text x="184.9" y="28.6">U1</text>
<text x="197.4" y="28.6">ESP32-S3FH4R2</text>
<text x="34.9" y="123.6">BT2</text>
<text x="89.9" y="123.6">BT1</text>
<text x="155.9" y="120.4">L3</text>
<text x="155.9" y="122.5">2nH</text>
<text x="29.9" y="131.1">TS-1088-AR02016</text>
<text x="82.4" y="131.1">TS-1088-AR02016</text>
</g>
</svg>
